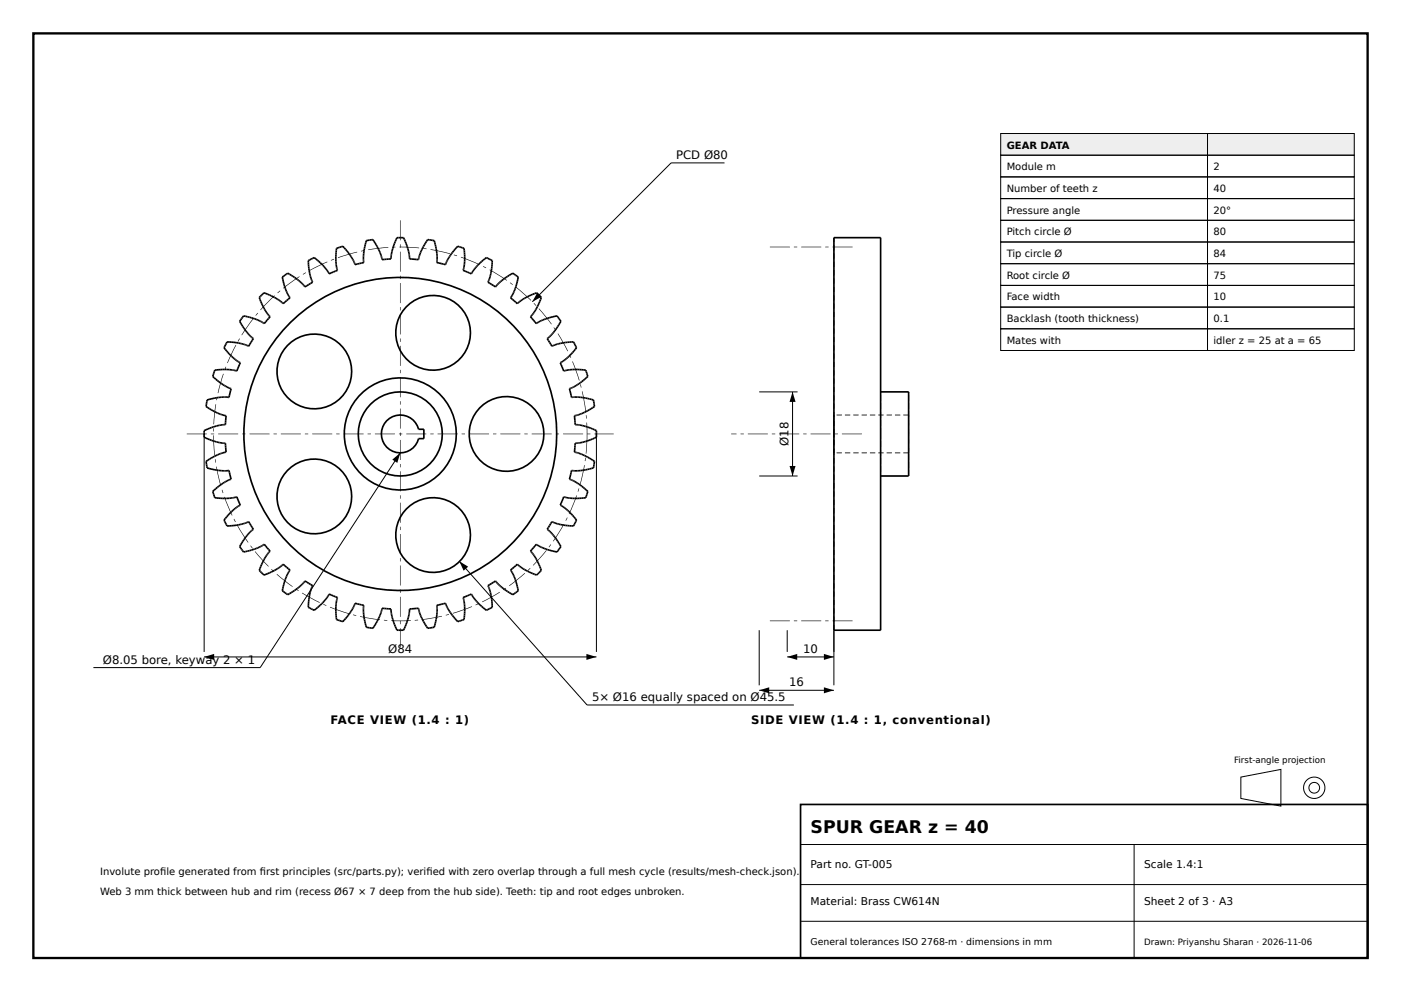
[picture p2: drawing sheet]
<svg xmlns="http://www.w3.org/2000/svg" width="420mm" height="297mm" viewBox="0 0 420 297" stroke-linecap="round" stroke-linejoin="round" font-family="sans-serif">
<path d="M10 10h399.9v277.1h-399.9z" fill="none" stroke="#000" stroke-width=".7" stroke-linecap="butt"/>
<g fill="none" stroke="#000" stroke-width=".5">
<path d="M249.9 71.2h14v117.7h-14zM78.8 88.1l.3-.3 2.2 .9 2.2 1.2 1.4 1.1 2-1.7-.9-1.6-.8-2.3-.6-2.3 .4-.3 1.2-.9 3.3 2.2 1.9 1.9 2.3-1.4-1-3-.3-3.5 1.8-.9 2.6 2.3 1.8 2.6 2.5-1.1-.4-2.6 .2-4 1.9-.6 2.4 3.1 1.2 2.4 2.6-.6 .1-3.2 .7-3.4 2-.3 1.9 3.5 .8 2.5 2.7-.2 .4-2.6 1.4-3.8h1.5h.5l.9 2.3 .7 2.4 .1 1.7 2.7 .2 .8-2.5 1.6-3 .4-.5 1 .2 .9 .1 .2 .6 .7 3.8-.1 2.2 2.6 .6 1.2-2.4 2.5-3.1 1.9 .6 .2 4-.5 2.6 2.5 1.1 1.9-2.6 2.6-2.3 1.7 .9-.3 3.5-1 3 2.3 1.4 1.9-1.9 3.3-2.2 1.6 1.2-1 3.8-1.3 2.4 2.1 1.7 2.1-1.6 3.6-1.6 1.1 1 .3 .4-.9 2.2-1.2 2.2-1.1 1.3 1.7 2.1 1.6-.9 2.3-.9 2.3-.5 .3 .4 .9 1.2-2.2 3.3-1.9 1.9 1.4 2.3 3-1 3.5-.3 .9 1.7-2.3 2.6-2.6 1.9 1.1 2.5 2.6-.4 4 .1 .6 1.9-3.1 2.5-2.4 1.2 .6 2.6h3.2l3.4 .8 .3 1.9-3.5 2-2.5 .8 .2 2.7 2.6 .4 3.7 1.4 .1 1.5-.1 .4-2.2 1-2.4 .7-1.7 .1-.2 2.7 2.5 .8 3 1.6 .5 .4-.2 1-.1 .9-.6 .2-3.8 .7-2.2-.1-.6 2.6 2.4 1.2 3.1 2.5-.6 1.9-4 .2-2.6-.5-1.1 2.5 2.6 1.9 2.3 2.6-.9 1.7-3.5-.3-3-1-1.4 2.3 1.9 1.9 2.2 3.3-1.2 1.6-3.8-1-2.4-1.3-1.7 2.1 1.6 2.1 1.6 3.6-1 1.1-.4 .3-2.2-.9-2.2-1.2-1.3-1.1-2.1 1.8 .9 1.5 .9 2.3 .5 2.4-.4 .3-1.2 .8-3.3-2.2-1.9-1.9-2.3 1.4 1 3.1 .3 3.4-1.7 .9-2.6-2.3-1.9-2.6-2.5 1.1 .5 2.6-.2 4-1.9 .6-2.5-3.1-1.2-2.4-2.6 .6v3.2l-.8 3.4-1.9 .3-2-3.4-.8-2.6-2.7 .2-.3 2.7-1.4 3.7h-1.5h-.5l-.9-2.2-.7-2.4-.2-1.8-2.7-.2-.8 2.6-1.6 2.9-.3 .5-1-.1-1-.2-.2-.6-.6-3.8v-2.2l-2.6-.6-1.2 2.4-2.4 3.1-1.9-.6-.2-4 .4-2.6-2.5-1.1-1.8 2.6-2.6 2.3-1.8-.9 .3-3.4 1-3.1-2.3-1.4-1.9 1.9-3.3 2.2-1.6-1.1 1.1-3.9 1.2-2.3-2-1.8-2.2 1.6-3.6 1.6-1-1-.4-.4 .9-2.2 1.2-2.2 1.1-1.3-1.7-2.1-1.5 .9-2.4 .9-2.3 .5-.3-.4-.9-1.2 2.2-3.3 1.9-1.9-1.4-2.3-3 1-3.4 .3-.9-1.7 2.3-2.6 2.5-1.9-1-2.5-2.7 .5-3.9-.2-.6-1.9 3.1-2.5 2.4-1.2-.7-2.6h-3.1l-3.4-.8-.3-1.9 3.4-2 2.6-.8-.2-2.7-2.7-.4-3.7-1.4v-1.4v-.5l2.2-1 2.4-.6 1.8-.2 .2-2.7-2.6-.8-2.9-1.6-.5-.4 .1-.9 .2-1 .6-.2 3.7-.7 2.2 .1 .7-2.6-2.4-1.2-3.1-2.5 .6-1.9 3.9-.1 2.7 .4 1-2.5-2.5-1.9-2.3-2.6 .9-1.7 3.4 .3 3 1 1.4-2.3-1.9-1.9-2.2-3.3 1.2-1.6 3.8 1 2.4 1.3 1.7-2.1-1.6-2.1-1.6-3.6zM263.9 117.5h8.4v25.2h-8.4M115.9 126.1a5.7 5.7 0 0 1 9.6 2.6h1.5v2.8h-1.5a5.7 5.7 0 0 1-8.3 3.5 5.7 5.7 0 0 1-1.3-8.9zM239.9 241.1h170v46h-170z"/>
<circle cx="129.8" cy="99.8" r="11.2"/>
<circle cx="94.2" cy="111.3" r="11.2"/>
<circle cx="120" cy="130" r="46.9"/>
<circle cx="120" cy="130.1" r="16.8"/>
<circle cx="120" cy="130.1" r="12.6"/>
<circle cx="151.8" cy="130.1" r="11.2"/>
<circle cx="94.2" cy="148.8" r="11.2"/>
<circle cx="129.8" cy="160.4" r="11.2"/>
</g>
<g fill="none" stroke="#000" stroke-width=".3">
<path d="M217.1 48.8h-16l-41.6 41.6M227.5 117.5h11.5M237.5 117.5v25.2M61.2 130.1v65.3M120 135.7l-42 64.4h-50M178.8 130.1v65.3M227.5 142.7h11.5M137.6 168.2l38.4 43.1h61.9M61.2 196.9h117.6M227.5 188.9v16.5M235.9 188.9v6.5M235.9 196.9h14"/>
<path d="M249.9 188.9v16.5M227.5 206.9h22.4M371.9 232.9l12-2.3v11l-12-2.3zM239.9 253.1h170M339.9 253.1v34M239.9 265.1h170M239.9 276.1h170"/>
<circle cx="393.9" cy="236.1" r="3.2"/>
<circle cx="393.9" cy="236.1" r="1.6"/>
</g>
<g fill="#000">
<path d="M161 87.7l1.3 1.3-2.8 1.4zM237.5 117.5l.9 3h-1.8zM117.6 137.7l2.4-2-.9 3zM236.6 139.7h1.8l-.9 3zM137.6 168.2l2.7 1.6-1.3 1.2zM61.2 196.9l3-.9v1.8zM175.8 196l3 .9-3 .9zM235.9 196.9l3-.9v1.8zM246.9 196l3 .9-3 .9zM227.5 206.9l3-.9v1.8zM246.9 206l3 .9-3 .9z"/>
<path d="M119.9 66h.2v6h-.2zM119.9 73.2h.2v1h-.2zM119.9 75.4h.2v6h-.2zM119.9 82.6h.2v1h-.2zM119.9 84.8h.2v6h-.2zM119.9 92h.2v1h-.2zM119.9 94.2h.2v6h-.2zM119.9 101.4h.2v1h-.2zM119.9 103.6h.2v6h-.2zM119.9 110.8h.2v1h-.2zM119.9 113h.2v6.1h-.2zM119.9 120.3h.2v1h-.2zM119.9 122.5h.2v6h-.2zM119.9 129.7h.2v1h-.2zM119.9 131.9h.2v6h-.2zM119.9 139.1h.2v1h-.2zM119.9 141.3h.2v6h-.2zM119.9 148.5h.2v1h-.2zM119.9 150.7h.2v6h-.2zM119.9 157.9h.2v1h-.2zM119.9 160.1h.2v6h-.2zM119.9 167.3h.2v1h-.2zM119.9 169.5h.2v6h-.2zM119.9 176.7h.2v1h-.2zM119.9 178.9h.2v6h-.2zM119.9 186.1h.2v1h-.2zM119.9 188.3h.2v5.8h-.2z"/>
<path d="M249.5 73.9h6v.2h-6zM247.3 73.9h1v.2h-1zM240.1 73.9h6v.2h-6zM237.9 73.9h1v.2h-1zM230.7 73.9h6v.2h-6z"/>
<path d="M263.8 117.5h.3v1.6h-.3zM263.8 120h.3v1.6h-.3zM263.8 122.5h.3v1.6h-.3zM263.8 125h.3v1.6h-.3zM263.8 127.5h.3v1.6h-.3zM263.8 130h.3v1.6h-.3zM263.8 132.5h.3v1.6h-.3zM263.8 135h.3v1.6h-.3zM263.8 137.5h.3v1.6h-.3zM263.8 140h.3v1.6h-.3zM263.8 142.5h.3v.2h-.3z"/>
<path d="M56 130h6v.1h-6zM63.2 130h1v.1h-1zM65.4 130h6v.1h-6zM72.6 130h1v.1h-1zM74.8 130h6v.1h-6zM82 130h1v.1h-1zM84.2 130h6v.1h-6zM91.4 130h1v.1h-1zM93.6 130h6v.1h-6zM100.8 130h1v.1h-1zM103 130h6v.1h-6zM110.2 130h1v.1h-1zM112.4 130h6v.1h-6zM119.6 130h1v.1h-1zM121.8 130h6v.1h-6zM129 130h1v.1h-1zM131.2 130h6v.1h-6zM138.4 130h1v.1h-1zM140.6 130h6v.1h-6zM147.8 130h1v.1h-1zM150 130h6v.1h-6zM157.2 130h1v.1h-1zM159.4 130h6v.1h-6zM166.6 130h1v.1h-1zM168.8 130h6v.1h-6zM176 130h1v.1h-1zM178.2 130h5.8v.1h-5.8z"/>
<path d="M175.4 137.2h.2l-.1 1h-.2zM175.1 139.4h.2l-.3 1.5-1 4.3h-.2zM173.4 146.4h.2l-.3 1-.2-.1zM172.8 148.5h.1l-.5 1.4-1.8 4.2-.1-.1zM170 155.1l.1 .1-.4 .9-.2-.1zM168.9 157l.2 .1-.8 1.4-2.4 3.8-.2-.1zM165 163.1l.2 .1-.6 .8-.2-.1zM163.7 164.9l.1 .1-.9 1.2-3.1 3.3-.1-.1zM158.1 170.9l.8-.7 .1 .2-.7 .7zM152.6 175.5l4.6-3.8 .2 .2-3.5 2.8-1.2 .9zM150.8 176.7l.8-.5 .1 .1-.8 .6zM144.5 180.3l5.2-2.9 .1 .1-3.9 2.3-1.3 .7zM142.5 181.2l.9-.4 .1 .2-.9 .4zM135.7 183.7l5.7-2 .1 .2-4.3 1.6-1.4 .4zM133.6 184.3l.9-.2 .1 .1-1 .3zM126.5 185.6l5.9-1 .1 .2-4.5 .8-1.5 .2zM124.3 185.8l1-.1v.2l-1 .1zM117.3 185.9h5.8v.2h-4.8h-1zM115.1 185.8l1 .1v.1h-1zM107.9 184.7l6 1v.1l-4.5-.6-1.5-.3zM105.8 184.2l1 .2-.1 .2-.9-.3zM98.9 181.9l5.8 2-.1 .1-4.3-1.4-1.4-.6zM96.9 181l.9 .4v.2l-.9-.4zM90.6 177.6l5.3 2.9-.1 .2-4-2.1-1.3-.8zM88.7 176.4l.9 .6-.1 .1-.9-.5zM83 172l4.7 3.8-.1 .1-3.5-2.8-1.2-.9zM81.4 170.5l.7 .7-.1 .2-.7-.7zM76.4 165.3l.1-.1 4 4.5-.1 .1zM75 163.6l.2-.1 .6 .8-.2 .1zM71.1 157.5l.1-.1 3.3 5.1-.2 .1zM70 155.6l.2-.1 .5 .9-.2 .1zM67.2 149l.1-.1 2.4 5.5-.2 .1zM66.5 146.8h.1l.3 .9-.1 .1zM64.8 139.9l.1-.1 1.4 5.8-.2 .1zM64.4 137.6h.2l.1 1-.1 .1zM63.9 130.5h.2l.3 5.9h-.1zM63.9 128.3h.2v1h-.2zM64.6 121.1l.2 .1-.7 6h-.1zM65 119h.2l-.2 1-.2-.1zM66.9 112l.1 .1-1.6 5.7h-.2zM67.6 109.9l.2 .1-.4 .9h-.1zM70.6 103.4l.2 .1-2.6 5.3h-.1zM71.7 101.4l.2 .1-.5 .9-.2-.1zM75.8 95.5l.2 .1-3.5 4.9-.1-.1zM77.2 93.7l.1 .2-.6 .7-.1-.1zM80.1 90.6l2.1-2.1 .2 .2-4.3 4.3-.1-.2zM83.1 87.7l.8-.6 .1 .1-.7 .7zM84.8 86.3l4.9-3.5 .1 .2-4.8 3.5zM90.8 82.2l.8-.6 .1 .2-.9 .5zM92.7 81l5.4-2.6v.2l-5.3 2.6zM99.2 78l.9-.4 .1 .1-1 .4zM101.3 77.2l5.7-1.7 .1 .1-5.8 1.7zM108.2 75.2l1-.2v.2l-1 .2zM110.3 74.8l6.1-.7v.1l-6 .8zM117.6 74h.9v.1l-.9 .1zM119.7 73.9l5.9 .3v.2l-5.9-.3zM126.8 74.4l1 .1v.2l-1-.2zM129.1 74.7l5.8 1.3-.1 .1-5.8-1.2zM136.1 76.3l.9 .3v.2l-1-.3zM138.2 77l5.6 2.2-.1 .2-5.6-2.2zM144.8 79.8l.9 .4-.1 .2-.8-.5zM146.8 80.8l5.1 3.2-.1 .1-5.1-3.2zM152.9 84.7l.8 .5-.1 .2-.8-.6zM154.7 86l4.5 4-.1 .1-4.5-4zM159.9 90.9l.2-.1 .7 .7-.2 .2zM161.4 92.6l.2-.2 1 1.2 2.8 3.5-.2 .1zM165.9 98.2l.2-.1 .5 .8-.1 .1zM167.1 100l.2-.1 .8 1.3 2.1 4-.1 .1zM170.6 106.4l.2-.1 .4 .9-.2 .1zM171.5 108.4l.2-.1 .5 1.4 1.5 4.3-.2 .1zM173.9 115.2h.1l.3 .9-.2 .1zM174.4 117.3h.2l.3 1.5 .7 4.4-.1 .1zM175.6 124.5l.2-.1 .1 1-.2 .1zM175.8 126.6h.1l.1 3.5-.3 5.9h-.1l.2-4.5z"/>
<path d="M249.8 128.5h.3v1.6h-.3zM249.8 126h.3v1.6h-.3zM249.8 123.5h.3v1.6h-.3zM249.8 121h.3v1.6h-.3zM249.8 118.5h.3v1.6h-.3zM249.8 115.9h.3v1.7h-.3zM249.8 113.4h.3v1.6h-.3zM249.8 110.9h.3v1.6h-.3zM249.8 108.4h.3v1.6h-.3zM249.8 105.9h.3v1.6h-.3zM249.8 103.4h.3v1.6h-.3zM249.8 100.9h.3v1.6h-.3zM249.8 98.4h.3v1.6h-.3zM249.8 95.9h.3v1.6h-.3zM249.8 93.4h.3v1.6h-.3zM249.8 90.9h.3v1.6h-.3zM249.8 88.4h.3v1.6h-.3zM249.8 85.9h.3v1.6h-.3zM249.8 83.4h.3v1.6h-.3zM249.8 80.9h.3v1.6h-.3zM249.8 78.4h.3v1.6h-.3zM249.8 75.9h.3v1.6h-.3zM249.8 73.4h.3v1.6h-.3zM249.8 71.2h.3v1.3h-.3z"/>
<path d="M249.8 128.5h.3v1.6h-.3zM249.8 126h.3v1.6h-.3zM249.8 124.4h.3v.7h-.3z"/>
<path d="M249.8 134.1h.3v1.6h-.3zM249.8 131.6h.3v1.6h-.3zM249.8 130.1h.3v.6h-.3z"/>
<path d="M249.8 124.4h.3v1.6h-.3zM249.8 126.9h.3v1.6h-.3zM249.8 129.4h.3v1.6h-.3zM249.8 131.9h.3v1.6h-.3zM249.8 134.4h.3v1.3h-.3z"/>
<path d="M252.3 130h6v.1h-6zM250.1 130h1v.1h-1zM242.9 130h6v.1h-6zM240.7 130h1v.1h-1zM233.5 130h6v.1h-6zM231.3 130h1v.1h-1zM224.1 130h6v.1h-6zM221.9 130h1v.1h-1zM219.1 130h1.6v.1h-1.6z"/>
<path d="M263.8 128.5h.3v1.6h-.3zM263.8 126h.3v1.6h-.3zM263.8 123.5h.3v1.6h-.3zM263.8 121h.3v1.6h-.3zM263.8 118.5h.3v1.6h-.3zM263.8 115.9h.3v1.7h-.3zM263.8 113.4h.3v1.6h-.3zM263.8 110.9h.3v1.6h-.3zM263.8 108.4h.3v1.6h-.3zM263.8 105.9h.3v1.6h-.3zM263.8 103.4h.3v1.6h-.3zM263.8 100.9h.3v1.6h-.3zM263.8 98.4h.3v1.6h-.3zM263.8 95.9h.3v1.6h-.3zM263.8 93.4h.3v1.6h-.3zM263.8 90.9h.3v1.6h-.3zM263.8 88.4h.3v1.6h-.3zM263.8 85.9h.3v1.6h-.3zM263.8 83.4h.3v1.6h-.3zM263.8 80.9h.3v1.6h-.3zM263.8 78.4h.3v1.6h-.3zM263.8 75.9h.3v1.6h-.3zM263.8 73.4h.3v1.6h-.3zM263.8 71.2h.3v1.3h-.3z"/>
<path d="M263.8 128.5h.3v1.6h-.3zM263.8 126h.3v1.6h-.3zM263.8 123.5h.3v1.6h-.3zM263.8 121h.3v1.6h-.3zM263.8 118.5h.3v1.6h-.3zM263.8 117.5l.3 .1z"/>
<path d="M272.2 128.5h.3v1.6h-.3zM272.2 126h.3v1.6h-.3zM272.2 124.4h.3v.7h-.3z"/>
<path d="M272.2 134.1h.3v1.6h-.3zM272.2 131.6h.3v1.6h-.3zM272.2 130.1h.3v.6h-.3z"/>
<path d="M272.2 128.5h.3v1.6h-.3zM272.2 126h.3v1.6h-.3zM272.2 123.5h.3v1.6h-.3zM272.2 121h.3v1.6h-.3zM272.2 118.5h.3v1.6h-.3zM272.2 117.5l.3 .1z"/>
<path d="M270.7 124.3h1.6v.2h-1.6zM268.2 124.3h1.6v.2h-1.6zM265.7 124.3h1.6v.2h-1.6zM263.2 124.3h1.6v.2h-1.6zM260.7 124.3h1.6v.2h-1.6zM258.2 124.3h1.6v.2h-1.6zM255.7 124.3h1.6v.2h-1.6zM253.2 124.3h1.6v.2h-1.6zM250.7 124.3h1.6v.2h-1.6z"/>
<path d="M270.7 135.6h1.6v.3h-1.6zM268.2 135.6h1.6v.3h-1.6zM265.7 135.6h1.6v.3h-1.6zM263.2 135.6h1.6v.3h-1.6zM260.7 135.6h1.6v.3h-1.6zM258.2 135.6h1.6v.3h-1.6zM255.7 135.6h1.6v.3h-1.6zM253.2 135.6h1.6v.3h-1.6zM250.7 135.6h1.6v.3h-1.6z"/>
<path d="M272.2 124.4h.3v1.6h-.3zM272.2 126.9h.3v1.6h-.3zM272.2 129.4h.3v1.6h-.3zM272.2 131.9h.3v1.6h-.3zM272.2 134.4h.3v1.3h-.3z"/>
<path d="M263.8 141.1h.3v1.6h-.3zM263.8 138.6h.3v1.6h-.3zM263.8 136.1h.3v1.6h-.3zM263.8 133.6h.3v1.6h-.3zM263.8 131.1h.3v1.6h-.3zM263.8 130.1l.3 .1z"/>
<path d="M272.2 141.1h.3v1.6h-.3zM272.2 138.6h.3v1.6h-.3zM272.2 136.1h.3v1.6h-.3zM272.2 133.6h.3v1.6h-.3zM272.2 131.1h.3v1.6h-.3zM272.2 130.1l.3 .1z"/>
<path d="M249.8 187.3h.3v1.6h-.3zM249.8 184.8h.3v1.6h-.3zM249.8 182.3h.3v1.6h-.3zM249.8 179.8h.3v1.6h-.3zM249.8 177.3h.3v1.6h-.3zM249.8 174.8h.3v1.6h-.3zM249.8 172.3h.3v1.6h-.3zM249.8 169.8h.3v1.6h-.3zM249.8 167.3h.3v1.6h-.3zM249.8 164.8h.3v1.6h-.3zM249.8 162.3h.3v1.6h-.3zM249.8 159.8h.3v1.6h-.3zM249.8 157.3h.3v1.6h-.3zM249.8 154.8h.3v1.6h-.3zM249.8 152.3h.3v1.6h-.3zM249.8 149.8h.3v1.6h-.3zM249.8 147.3h.3v1.6h-.3zM249.8 144.8h.3v1.6h-.3zM249.8 142.3h.3v1.6h-.3zM249.8 139.8h.3v1.6h-.3zM249.8 137.3h.3v1.6h-.3zM249.8 134.8h.3v1.6h-.3zM249.8 132.3h.3v1.6h-.3zM249.8 130.1h.3v1.3h-.3z"/>
<path d="M249.5 186h6v.2h-6zM247.3 186h1v.2h-1zM240.1 186h6v.2h-6zM237.9 186h1v.2h-1zM230.7 186h6v.2h-6z"/>
<path d="M263.8 187.3h.3v1.6h-.3zM263.8 184.8h.3v1.6h-.3zM263.8 182.3h.3v1.6h-.3zM263.8 179.8h.3v1.6h-.3zM263.8 177.3h.3v1.6h-.3zM263.8 174.8h.3v1.6h-.3zM263.8 172.3h.3v1.6h-.3zM263.8 169.8h.3v1.6h-.3zM263.8 167.3h.3v1.6h-.3zM263.8 164.8h.3v1.6h-.3zM263.8 162.3h.3v1.6h-.3zM263.8 159.8h.3v1.6h-.3zM263.8 157.3h.3v1.6h-.3zM263.8 154.8h.3v1.6h-.3zM263.8 152.3h.3v1.6h-.3zM263.8 149.8h.3v1.6h-.3zM263.8 147.3h.3v1.6h-.3zM263.8 144.8h.3v1.6h-.3zM263.8 142.3h.3v1.6h-.3zM263.8 139.8h.3v1.6h-.3zM263.8 137.3h.3v1.6h-.3zM263.8 134.8h.3v1.6h-.3zM263.8 132.3h.3v1.6h-.3zM263.8 130.1h.3v1.3h-.3z"/>
</g>
<path d="M299.9 40h62v6.5h-62z" fill="#eee"/>
<path d="M299.9 40h62v6.5h-62z" fill="none" stroke="#000" stroke-width=".3"/>
<path d="M361.9 40h44v6.5h-44z" fill="#eee"/>
<g fill="none" stroke="#000" stroke-width=".3">
<path d="M299.9 46.5h62v6.5h-62zM299.9 53h62v6.5h-62zM299.9 59.5h62v6.5h-62zM361.9 40h44v6.5h-44zM361.9 46.5h44v6.5h-44zM361.9 53h44v6.5h-44zM361.9 59.5h44v6.5h-44zM299.9 66h62v6.5h-62zM299.9 72.5h62v6.5h-62zM299.9 79h62v6.5h-62zM361.9 66h44v6.5h-44zM361.9 72.5h44v6.5h-44z"/>
<path d="M361.9 79h44v6.5h-44zM299.9 85.5h62v6.5h-62zM299.9 92h62v6.5h-62zM299.9 98.5h62v6.5h-62zM361.9 85.5h44v6.5h-44zM361.9 92h44v6.5h-44zM361.9 98.5h44v6.5h-44z"/>
</g>
<text font-size="5.2" x="242.9" y="249.6">SPUR GEAR z = 40</text>
<g font-size="3.5">
<text x="202.6" y="47.6">PCD Ø80</text>
<text x="236.3" y="133.7" transform="rotate(-90 236.3 133.7)">Ø18</text>
<text x="116.4" y="195.7">Ø84</text>
<text x="240.7" y="195.7">10</text>
<text x="30.8" y="198.9">Ø8.05 bore, keyway 2 × 1</text>
<text x="236.5" y="205.7">16</text>
<text x="177.5" y="210.1">5× Ø16 equally spaced on Ø45.5</text>
<text x="99.1" y="216.9">FACE VIEW (1.4 : 1)</text>
<text x="225.1" y="216.9">SIDE VIEW (1.4 : 1, conventional)</text>
</g>
<g font-size="3.2">
<text x="242.9" y="260.1">Part no. GT-005</text>
<text x="342.9" y="260.1">Scale 1.4:1</text>
<text x="242.9" y="271.1">Material: Brass CW614N</text>
<text x="342.9" y="271.1">Sheet 2 of 3 · A3</text>
</g>
<g font-size="3">
<text x="301.7" y="44.5">GEAR DATA</text>
<text x="301.7" y="51">Module m</text>
<text x="363.7" y="51">2</text>
<text x="301.7" y="57.5">Number of teeth z</text>
<text x="363.7" y="57.5">40</text>
<text x="301.7" y="64">Pressure angle</text>
<text x="363.7" y="64">20°</text>
<text x="301.7" y="70.5">Pitch circle Ø</text>
<text x="363.7" y="70.5">80</text>
<text x="301.7" y="77">Tip circle Ø</text>
<text x="363.7" y="77">84</text>
<text x="301.7" y="83.5">Root circle Ø</text>
<text x="363.7" y="83.5">75</text>
<text x="301.7" y="90">Face width</text>
<text x="363.7" y="90">10</text>
<text x="301.7" y="96.5">Backlash (tooth thickness)</text>
<text x="363.7" y="96.5">0.1</text>
<text x="301.7" y="103">Mates with</text>
<text x="363.7" y="103">idler z = 25 at a = 65</text>
<text x="30" y="262.1">Involute profle generated from frst principles (src/parts.py); verifed with zero overlap through a full mesh cycle (results/mesh-check.json).</text>
<text x="48" y="262.1">i</text>
<text x="77.9" y="262.1">i</text>
<text x="127.8" y="262.1">i</text>
<text x="30" y="268.1">Web 3 mm thick between hub and rim (recess Ø67 × 7 deep from the hub side). Teeth: tip and root edges unbroken.</text>
</g>
<text font-size="2.8" x="242.9" y="283.1">General tolerances ISO 2768-m · dimensions in mm</text>
<g font-size="2.6">
<text x="369.9" y="228.6">First-angle projection</text>
<text x="342.9" y="283.1">Drawn: Priyanshu Sharan · 2026-11-06</text>
</g>
</svg>
